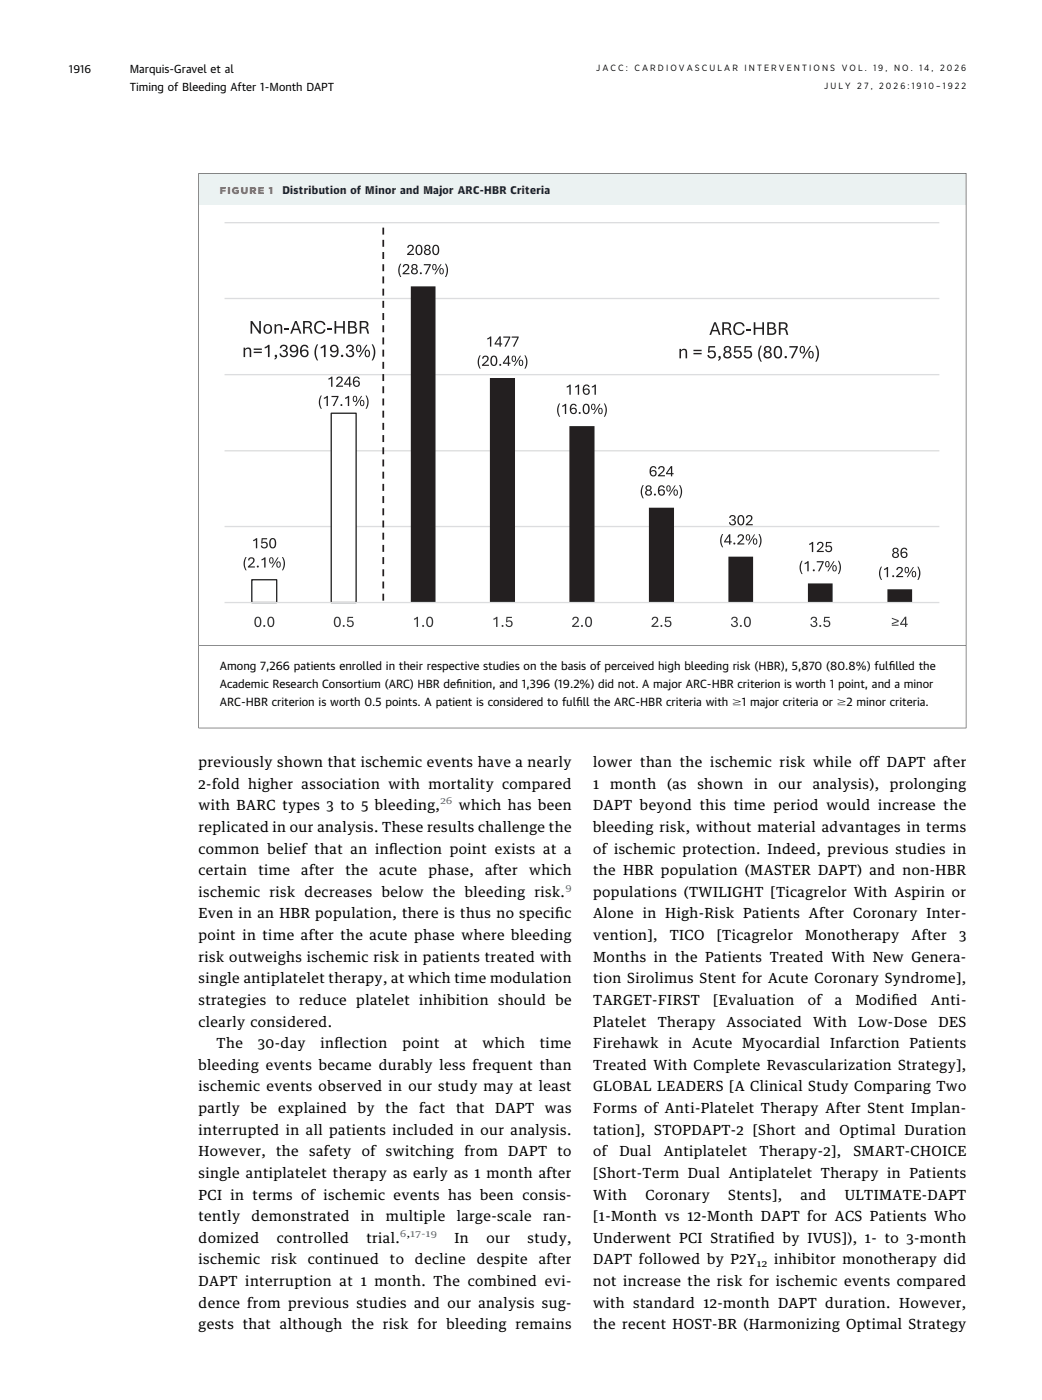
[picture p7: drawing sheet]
<svg xmlns="http://www.w3.org/2000/svg" width="203mm" height="273mm" viewBox="0 0 203 273" stroke-linecap="round" stroke-linejoin="round" font-family="sans-serif">
<path d="M38.8 33.8h149.6v6.2h-149.6z" fill="#ebf2f2"/>
<path d="M38.7 33.8h149.7M38.8 33.7v108.3M188.4 33.7v108.3M38.7 125.9h149.7M38.7 142h149.7" fill="none" stroke="#000" stroke-width=".2"/>
<path d="M43.8 58.2h139.4M43.8 43.4h139.4M43.8 73.1h139.4M43.8 87.9h139.4M43.8 102.7h139.4" fill="none" stroke="#dcdddf" stroke-width=".26"/>
<path d="M49.1 113.1h4.9v4.4h-4.9z" fill="#fff"/>
<path d="M49.1 113.1h4.9v4.4h-4.9z" fill="none" stroke="#231f20" stroke-width=".26"/>
<path d="M64.6 80.6h4.8v36.9h-4.8z" fill="#fff"/>
<path d="M64.6 80.6h4.8v36.9h-4.8z" fill="none" stroke="#231f20" stroke-width=".26"/>
<path d="M80.1 55.9v61.6h4.8v-61.6zM95.5 73.7v43.8h4.9v-43.8zM111 83.1v34.4h4.9v-34.4zM126.5 99v18.5h4.9v-18.5zM142 108.6v8.9h4.9v-8.9zM157.6 113.8v3.7h4.8v-3.7zM173.1 114.9v2.6h4.8v-2.6z" fill="#231f20"/>
<path d="M43.8 117.5h139.4" fill="none" stroke="#dcdddf" stroke-width=".26"/>
<g fill="#231f20">
<path d="M49.4 105.3l.8-.3v1.9h-.3v-1.6l-.5 .2z"/>
<path d="M51 105h1.1v.2h-.9v.6a.68 .68 0 0 1 .9 .1 .68 .68 0 0 1-.1 1 .68 .68 0 0 1-.9-.1l-.2-.4h.2a.43 .43 0 0 0 .7 .2 .43 .43 0 0 0 0-.6 .43 .43 0 0 0-.6 0h-.3z"/>
<path d="M47.9 108.6h.2a2.56 2.56 0 0 0 0 2.6h-.2a2.35 2.35 0 0 1 0-2.6z"/>
<path d="M48.5 108.9a.68 .68 0 0 1 1.1 .1 .68 .68 0 0 1-.4 1l-.5 .5h1v.2h-1.4v-.2l.7-.7a.46 .46 0 0 0 .4-.5 .46 .46 0 0 0-.6-.4l-.2 .4h-.2z"/>
<path d="M51 109.1l.8-.4v2h-.3v-1.7l-.5 .3z"/>
<path d="M55 108.6h.2a2.34 2.34 0 0 1 0 2.6h-.2a2.55 2.55 0 0 0 0-2.6z"/>
<path d="M64 73.8l.8-.3v1.9h-.2v-1.6l-.6 .2z"/>
<path d="M65.7 73.6a.68 .68 0 0 1 1.1 .2 .68 .68 0 0 1-.4 .9l-.5 .5h1v.2h-1.4v-.2l.7-.6a.46 .46 0 0 0 .4-.6 .46 .46 0 0 0-.6-.3l-.2 .3h-.2z"/>
<path d="M69 73.7a.64 .64 0 0 1 .7-.3 .64 .64 0 0 1 .5 .5h-.3a.43 .43 0 0 0-.5-.2 .43 .43 0 0 0-.3 .5 .67 .67 0 0 0 .6 1 .47 .47 0 0 0 0-.8 .47 .47 0 0 0-.7 .3 .64 .64 0 0 1 .8-.4 .64 .64 0 0 1 .4 .8 .64 .64 0 0 1-.9 .3 1.25 1.25 0 0 1-.3-1.7z"/>
<path d="M62.6 77.1h.2a2.56 2.56 0 0 0 0 2.6h-.2a2.35 2.35 0 0 1 0-2.6z"/>
<path d="M63.2 77.6l.7-.4v2h-.2v-1.7l-.5 .3z"/>
<path d="M64.6 77.2h1.4l-.8 2h-.3l.9-1.8h-1.2z"/>
<path d="M67.3 77.6l.8-.4v2h-.3v-1.7l-.5 .3z"/>
<path d="M71.3 77.1h.2a2.33 2.33 0 0 1 0 2.6h-.2a2.55 2.55 0 0 0 0-2.6z"/>
<path d="M79.6 47.9a.68 .68 0 0 1 1.1 .1 .68 .68 0 0 1-.5 1l-.5 .5h1v.2h-1.3v-.2l.7-.6a.46 .46 0 0 0 .3-.6 .46 .46 0 0 0-.5-.3l-.2 .3h-.3z"/>
<path d="M78 51.4h.3a2.56 2.56 0 0 0 0 2.6h-.3a2.35 2.35 0 0 1 0-2.6z"/>
<path d="M78.7 51.7a.68 .68 0 0 1 1.1 .1 .68 .68 0 0 1-.4 1l-.6 .5h1.1v.2h-1.4v-.2l.7-.7a.46 .46 0 0 0 .4-.5 .46 .46 0 0 0-.6-.4l-.2 .4h-.3z"/>
<path d="M82.6 51.5h1.4l-.8 2h-.3l.9-1.8h-1.2z"/>
<path d="M86.8 51.4h.2a2.34 2.34 0 0 1 0 2.6h-.2a2.55 2.55 0 0 0 0-2.6z"/>
<path d="M95 66l.8-.4v2h-.3v-1.6l-.5 .2z"/>
<path d="M98.1 65.6h1.4l-.8 2h-.3l.9-1.7h-1.2z"/>
<path d="M99.8 65.6h1.3l-.8 2h-.3l.9-1.7h-1.1z"/>
<path d="M93.5 69.3h.2a2.56 2.56 0 0 0 0 2.6h-.2a2.35 2.35 0 0 1 0-2.6z"/>
<path d="M94.2 69.5a.68 .68 0 0 1 1.1 .2 .68 .68 0 0 1-.4 1l-.6 .4h1.1v.3h-1.4v-.2l.7-.7a.46 .46 0 0 0 .3-.5 .46 .46 0 0 0-.5-.4l-.2 .4h-.3z"/>
<path d="M102.3 69.3h.2a2.33 2.33 0 0 1 0 2.6h-.2a2.55 2.55 0 0 0 0-2.6z"/>
<path d="M110.5 75.4l.8-.4v2h-.3v-1.7l-.5 .3z"/>
<path d="M112.1 75.4l.8-.4v2h-.2v-1.7l-.6 .3z"/>
<path d="M113.8 75.2a.64 .64 0 0 1 .7-.2 .64 .64 0 0 1 .5 .5h-.3a.43 .43 0 0 0-.5-.3 .43 .43 0 0 0-.3 .6 .67 .67 0 0 0 .6 1 .47 .47 0 0 0 .1-.8 .47 .47 0 0 0-.8 .3 .64 .64 0 0 1 .8-.5 .64 .64 0 0 1 .4 .9 .64 .64 0 0 1-.8 .3 1.25 1.25 0 0 1-.4-1.8z"/>
<path d="M115.4 75.4l.8-.4v2h-.3v-1.7l-.5 .3z"/>
<path d="M109 78.7h.2a2.56 2.56 0 0 0 0 2.6h-.2a2.35 2.35 0 0 1 0-2.6z"/>
<path d="M109.6 79.1l.8-.3v1.9h-.3v-1.6l-.5 .2z"/>
<path d="M111.3 79a.64 .64 0 0 1 .7-.3 .64 .64 0 0 1 .5 .5h-.3a.43 .43 0 0 0-.5-.2 .43 .43 0 0 0-.3 .5 .67 .67 0 0 0 .6 1 .47 .47 0 0 0 0-.8 .47 .47 0 0 0-.7 .3 .64 .64 0 0 1 .8-.4 .64 .64 0 0 1 .4 .8 .64 .64 0 0 1-.9 .3 1.25 1.25 0 0 1-.3-1.7z"/>
<path d="M117.7 78.7h.3a2.33 2.33 0 0 1 0 2.6h-.3a2.55 2.55 0 0 0 0-2.6z"/>
<path d="M126.9 91.1a.64 .64 0 0 1 .6-.2 .64 .64 0 0 1 .5 .5h-.2a.43 .43 0 0 0-.6-.3 .43 .43 0 0 0-.3 .6 .67 .67 0 0 0 .7 1 .47 .47 0 0 0 0-.8 .47 .47 0 0 0-.7 .3 .64 .64 0 0 1 .8-.5 .64 .64 0 0 1 .4 .9 .64 .64 0 0 1-.9 .3 1.25 1.25 0 0 1-.3-1.8z"/>
<path d="M128.5 91.1a.68 .68 0 0 1 1.1 .1 .68 .68 0 0 1-.4 1l-.6 .5h1.1v.2h-1.4v-.2l.7-.6a.46 .46 0 0 0 .4-.6 .46 .46 0 0 0-.6-.3l-.2 .3h-.3z"/>
<path d="M125.3 94.6h.2a2.56 2.56 0 0 0 0 2.6h-.2a2.35 2.35 0 0 1 0-2.6z"/>
<path d="M128.5 94.9a.64 .64 0 0 1 .7-.2 .64 .64 0 0 1 .4 .5h-.2a.43 .43 0 0 0-.6-.3 .43 .43 0 0 0-.2 .5 .67 .67 0 0 0 .6 1 .47 .47 0 0 0 0-.8 .47 .47 0 0 0-.7 .3 .64 .64 0 0 1 .8-.4 .64 .64 0 0 1 .4 .8 .64 .64 0 0 1-.9 .4 1.25 1.25 0 0 1-.3-1.8z"/>
<path d="M132.4 94.6h.2a2.34 2.34 0 0 1 0 2.6h-.2a2.55 2.55 0 0 0 0-2.6z"/>
<path d="M142.4 100.6a.55 .55 0 0 1 .9-.1 .55 .55 0 0 1-.2 .9 .6 .6 0 0 1 .3 .9 .6 .6 0 0 1-.9 .1l-.3-.4v-.1h.2a.41 .41 0 0 0 .4 .4 .41 .41 0 0 0 .4-.5 .41 .41 0 0 0-.5-.3v-.2a.37 .37 0 0 0 .5-.3 .37 .37 0 0 0-.4-.4 .37 .37 0 0 0-.3 .4h-.3z"/>
<path d="M145.6 100.6a.68 .68 0 0 1 1.1 .2 .68 .68 0 0 1-.4 1l-.5 .4h1v.2h-1.4v-.2l.7-.6a.46 .46 0 0 0 .4-.5 .46 .46 0 0 0-.6-.4l-.2 .4h-.2z"/>
<path d="M140.8 104.1h.2a2.56 2.56 0 0 0 0 2.6h-.2a2.35 2.35 0 0 1 0-2.6z"/>
<path d="M144 104.4a.68 .68 0 0 1 1 .1 .68 .68 0 0 1-.4 1l-.5 .5h1v.2h-1.3v-.2l.7-.6a.46 .46 0 0 0 .3-.6 .46 .46 0 0 0-.5-.3l-.2 .3h-.3z"/>
<path d="M147.9 104.1h.2a2.34 2.34 0 0 1 0 2.6h-.2a2.55 2.55 0 0 0 0-2.6z"/>
<path d="M157.8 106l.8-.3v2h-.3v-1.7l-.5 .3z"/>
<path d="M159.5 105.8a.68 .68 0 0 1 1 .2 .68 .68 0 0 1-.4 1l-.5 .4h1v.3h-1.3v-.2l.7-.7a.46 .46 0 0 0 .3-.5 .46 .46 0 0 0-.5-.4l-.2 .4h-.3z"/>
<path d="M161.1 105.7h1v.2h-.8l-.1 .6a.68 .68 0 0 1 1 .2 .68 .68 0 0 1-.1 .9 .68 .68 0 0 1-1-.1l-.2-.4h.3a.43 .43 0 0 0 .6 .3 .43 .43 0 0 0 .1-.7 .43 .43 0 0 0-.7 0h-.2z"/>
<path d="M156.3 109.4h.2a2.56 2.56 0 0 0 0 2.6h-.2a2.35 2.35 0 0 1 0-2.6z"/>
<path d="M156.9 109.8l.8-.4v2h-.3v-1.6l-.5 .2z"/>
<path d="M159.3 109.4h1.3l-.8 2h-.3l.9-1.7h-1.1z"/>
<path d="M163.4 109.4h.2a2.34 2.34 0 0 1 0 2.6h-.2a2.55 2.55 0 0 0 0-2.6z"/>
<path d="M175.8 107.1a.64 .64 0 0 1 .6-.3 .64 .64 0 0 1 .5 .5h-.2a.43 .43 0 0 0-.6-.3 .43 .43 0 0 0-.2 .6 .67 .67 0 0 0 .6 1 .47 .47 0 0 0 0-.8 .47 .47 0 0 0-.7 .3 .64 .64 0 0 1 .8-.5 .64 .64 0 0 1 .4 .9 .64 .64 0 0 1-.9 .3 1.25 1.25 0 0 1-.3-1.7z"/>
<path d="M171.8 110.5h.2a2.56 2.56 0 0 0 0 2.6h-.2a2.35 2.35 0 0 1 0-2.6z"/>
<path d="M172.4 110.9l.8-.3v2h-.3v-1.7l-.5 .3z"/>
<path d="M175 110.7a.68 .68 0 0 1 1 .2 .68 .68 0 0 1-.4 1l-.5 .4h1v.3h-1.3v-.2l.7-.7a.46 .46 0 0 0 .3-.5 .46 .46 0 0 0-.5-.4l-.2 .4h-.3z"/>
<path d="M178.9 110.5h.2a2.34 2.34 0 0 1 0 2.6h-.2a2.55 2.55 0 0 0 0-2.6z"/>
<path d="M52.7 105.1a.72 .72 0 0 1 .9 0 .72 .72 0 0 1 .3 .8 .74 .74 0 0 1-.7 1.1 .74 .74 0 0 1-.7-1.1zM53 105.2l-.2 .7a.48 .48 0 0 0 0 .6 .48 .48 0 0 0 .7 .1l.1-.7a.51 .51 0 0 0-.1-.5 .51 .51 0 0 0-.5-.2z"/>
<path d="M54.1 108.7h.2l-1.2 2h-.2zM52.7 108.8a.57 .57 0 0 1 .7 .5 .57 .57 0 0 1-.6 .6 .77 .77 0 0 1-.1-1.1zM52.8 108.9l-.1 .3a.3 .3 0 0 0 0 .4 .3 .3 0 0 0 .4 0l.1-.2a.33 .33 0 0 0-.1-.4 .33 .33 0 0 0-.3-.1zM54.1 109.6a.57 .57 0 0 1 .7 .5 .57 .57 0 0 1-.6 .6 .77 .77 0 0 1-.1-1.1zM54.2 109.7l-.1 .3a.3 .3 0 0 0 0 .4 .3 .3 0 0 0 .4 0l.1-.2a.33 .33 0 0 0-.1-.4 .33 .33 0 0 0-.3-.1z"/>
<path d="M68.1 73.4h.2v1.4h.3v.2h-.3v.4h-.2v-.4h-1v-.2zM68.1 73.8l-.7 1h.7z"/>
<path d="M70.4 77.2h.2l-1.2 2h-.2zM69 77.3a.57 .57 0 0 1 .7 .5 .57 .57 0 0 1-.6 .6 .77 .77 0 0 1-.1-1.1zM69.1 77.4l-.1 .3a.3 .3 0 0 0 0 .4 .3 .3 0 0 0 .4 0l.1-.2a.33 .33 0 0 0-.1-.4 .33 .33 0 0 0-.3-.1zM70.4 78.1a.57 .57 0 0 1 .7 .5 .57 .57 0 0 1-.6 .6 .77 .77 0 0 1-.1-1.1zM70.5 78.2l-.1 .3a.3 .3 0 0 0 0 .4 .3 .3 0 0 0 .4 0l.1-.2a.33 .33 0 0 0-.1-.4 .33 .33 0 0 0-.3-.1z"/>
<path d="M81.3 47.9a.72 .72 0 0 1 .9 0 .72 .72 0 0 1 .2 .8 .74 .74 0 0 1-.7 1.1 .74 .74 0 0 1-.7-1.1zM81.5 48l-.2 .7a.48 .48 0 0 0 .1 .6 .48 .48 0 0 0 .6 .1l.1-.7a.51 .51 0 0 0 0-.5 .51 .51 0 0 0-.6-.2z"/>
<path d="M82.8 47.9a.56 .56 0 0 1 .9-.1 .56 .56 0 0 1-.1 .9 .61 .61 0 0 1 .2 .9 .61 .61 0 0 1-.9 0 .53 .53 0 0 1-.2-.5 .53 .53 0 0 1 .4-.4l-.3-.3zM83 49.2a.4 .4 0 0 0 .8 0 .4 .4 0 0 0-.8 0zM83 48.2a.35 .35 0 0 0 .7 0 .35 .35 0 0 0-.7 0z"/>
<path d="M84.5 47.9a.72 .72 0 0 1 .9 0 .72 .72 0 0 1 .3 .8 .74 .74 0 0 1-.7 1.1 .74 .74 0 0 1-.7-1.1zM84.8 48l-.2 .7a.48 .48 0 0 0 0 .6 .48 .48 0 0 0 .7 .1l.1-.7a.51 .51 0 0 0-.1-.5 .51 .51 0 0 0-.5-.2z"/>
<path d="M80.3 51.7a.56 .56 0 0 1 .9-.1 .56 .56 0 0 1-.1 .8 .61 .61 0 0 1 .2 1 .61 .61 0 0 1-1 0 .53 .53 0 0 1-.1-.6 .53 .53 0 0 1 .3-.4l-.3-.3zM80.5 52.9a.39 .39 0 0 0 .7 0 .39 .39 0 0 0-.7 0zM80.5 52a.35 .35 0 0 0 .7 0 .35 .35 0 0 0-.7 0z"/>
<path d="M85.9 51.5h.2l-1.2 2h-.2zM84.5 51.6a.57 .57 0 0 1 .7 .5 .57 .57 0 0 1-.6 .6 .77 .77 0 0 1-.1-1.1zM84.6 51.7l-.1 .3a.3 .3 0 0 0 0 .4 .3 .3 0 0 0 .4 0v-.2a.33 .33 0 0 0 0-.4 .33 .33 0 0 0-.3-.1zM85.9 52.4a.57 .57 0 0 1 .7 .5 .57 .57 0 0 1-.6 .6 .77 .77 0 0 1-.1-1.1zM86 52.5l-.1 .3a.3 .3 0 0 0 0 .4 .3 .3 0 0 0 .4 0v-.2a.33 .33 0 0 0 0-.4 .33 .33 0 0 0-.3-.1z"/>
<path d="M97.4 65.6h.3v1.4h.2v.2h-.2v.4h-.3v-.4h-1v-.2zM97.4 65.9l-.7 1.1h.7z"/>
<path d="M95.9 69.5a.72 .72 0 0 1 .9 0 .72 .72 0 0 1 .2 .9 .74 .74 0 0 1-.7 1 .74 .74 0 0 1-.7-1zM96.1 69.6l-.2 .8a.48 .48 0 0 0 .1 .6 .48 .48 0 0 0 .6 0l.1-.6a.51 .51 0 0 0 0-.6 .51 .51 0 0 0-.6-.2z"/>
<path d="M99 69.4h.3v1.3h.2v.3h-.2v.4h-.3v-.4h-.9v-.3zM99 69.7l-.7 1h.7z"/>
<path d="M101.4 69.4h.2l-1.2 2h-.2zM100 69.4a.57 .57 0 0 1 .7 .5 .57 .57 0 0 1-.6 .7 .77 .77 0 0 1-.1-1.2zM100.1 69.6l-.1 .3a.3 .3 0 0 0 0 .4 .3 .3 0 0 0 .4 0v-.2a.33 .33 0 0 0 0-.4 .33 .33 0 0 0-.3-.1zM101.4 70.2a.57 .57 0 0 1 .7 .5 .57 .57 0 0 1-.6 .7 .77 .77 0 0 1-.1-1.2zM101.5 70.4l-.1 .3a.3 .3 0 0 0 0 .4 .3 .3 0 0 0 .4 0v-.2a.33 .33 0 0 0 0-.4 .33 .33 0 0 0-.3-.1z"/>
<path d="M113.9 78.9a.72 .72 0 0 1 .9 0 .72 .72 0 0 1 .2 .9 .74 .74 0 0 1-.7 1 .74 .74 0 0 1-.7-1zM114.1 79l-.2 .8a.48 .48 0 0 0 .1 .6 .48 .48 0 0 0 .6 0l.1-.6a.51 .51 0 0 0 0-.6 .51 .51 0 0 0-.6-.2z"/>
<path d="M116.9 78.8h.2l-1.2 1.9h-.2zM115.4 78.8a.57 .57 0 0 1 .7 .5 .57 .57 0 0 1-.5 .6 .77 .77 0 0 1-.2-1.1zM115.5 79v.2a.3 .3 0 0 0 0 .5 .3 .3 0 0 0 .4 0v-.2a.33 .33 0 0 0 0-.4 .33 .33 0 0 0-.4-.1zM116.8 79.6a.57 .57 0 0 1 .7 .5 .57 .57 0 0 1-.5 .6 .77 .77 0 0 1-.2-1.1zM116.9 79.8v.2a.3 .3 0 0 0 0 .5 .3 .3 0 0 0 .4 0v-.2a.33 .33 0 0 0 0-.4 .33 .33 0 0 0-.4-.1z"/>
<path d="M130.8 90.9h.3v1.4h.3v.2h-.3v.4h-.3v-.4h-.9v-.2zM130.8 91.2l-.7 1.1h.7z"/>
<path d="M126 94.9a.56 .56 0 0 1 .8-.2 .56 .56 0 0 1-.1 .9 .61 .61 0 0 1 .2 .9 .61 .61 0 0 1-.9 0 .53 .53 0 0 1-.2-.5 .53 .53 0 0 1 .4-.4l-.3-.3zM126.1 96.1a.4 .4 0 0 0 .8 0 .4 .4 0 0 0-.8 0zM126.1 95.2a.35 .35 0 0 0 .7 0 .35 .35 0 0 0-.7 0z"/>
<path d="M131.6 94.7h.2l-1.2 2h-.2zM130.1 94.7a.57 .57 0 0 1 .7 .5 .57 .57 0 0 1-.6 .7 .77 .77 0 0 1-.1-1.2zM130.2 94.9l-.1 .3a.3 .3 0 0 0 0 .4 .3 .3 0 0 0 .5 0v-.2a.33 .33 0 0 0 0-.4 .33 .33 0 0 0-.4-.1zM131.5 95.5a.57 .57 0 0 1 .7 .5 .57 .57 0 0 1-.6 .7 .77 .77 0 0 1-.1-1.2zM131.6 95.7l-.1 .3a.3 .3 0 0 0 0 .4 .3 .3 0 0 0 .5 0v-.2a.33 .33 0 0 0 0-.4 .33 .33 0 0 0-.4-.1z"/>
<path d="M144 100.6a.72 .72 0 0 1 .9 0 .72 .72 0 0 1 .3 .9 .74 .74 0 0 1-.7 1 .74 .74 0 0 1-.7-1zM144.3 100.7l-.2 .8a.48 .48 0 0 0 0 .6 .48 .48 0 0 0 .7 0l.1-.6a.51 .51 0 0 0-.1-.6 .51 .51 0 0 0-.5-.2z"/>
<path d="M142.2 104.2h.2v1.4h.3v.2h-.3v.4h-.2v-.4h-1v-.2zM142.2 104.5l-.7 1.1h.7z"/>
<path d="M147 104.2h.3l-1.2 2h-.3zM145.6 104.3a.57 .57 0 0 1 .7 .5 .57 .57 0 0 1-.6 .6 .77 .77 0 0 1-.1-1.1zM145.7 104.4l-.1 .3a.3 .3 0 0 0 0 .4 .3 .3 0 0 0 .4 0l.1-.2a.33 .33 0 0 0 0-.4 .33 .33 0 0 0-.4-.1zM147 105.1a.57 .57 0 0 1 .7 .5 .57 .57 0 0 1-.6 .6 .77 .77 0 0 1-.1-1.1zM147.1 105.2l-.1 .3a.3 .3 0 0 0 0 .4 .3 .3 0 0 0 .4 0l.1-.2a.33 .33 0 0 0 0-.4 .33 .33 0 0 0-.4-.1z"/>
<path d="M162.5 109.4h.2l-1.2 2h-.2zM161.1 109.5a.57 .57 0 0 1 .7 .5 .57 .57 0 0 1-.6 .6 .77 .77 0 0 1-.1-1.1zM161.2 109.7l-.1 .2a.3 .3 0 0 0 0 .5 .3 .3 0 0 0 .4-.1l.1-.2a.33 .33 0 0 0 0-.3 .33 .33 0 0 0-.4-.1zM162.5 110.3a.57 .57 0 0 1 .7 .5 .57 .57 0 0 1-.6 .6 .77 .77 0 0 1-.1-1.1zM162.6 110.5l-.1 .2a.3 .3 0 0 0 0 .5 .3 .3 0 0 0 .4-.1l.1-.2a.33 .33 0 0 0 0-.3 .33 .33 0 0 0-.4-.1z"/>
<path d="M174.1 107a.56 .56 0 0 1 .9-.1 .56 .56 0 0 1-.1 .9 .61 .61 0 0 1 .2 .9 .61 .61 0 0 1-.9 0 .53 .53 0 0 1-.2-.5 .53 .53 0 0 1 .4-.4l-.3-.3zM174.3 108.2a.4 .4 0 0 0 .8 0 .4 .4 0 0 0-.8 0zM174.3 107.3a.35 .35 0 0 0 .7 0 .35 .35 0 0 0-.7 0z"/>
<path d="M178 110.6h.2l-1.2 2h-.2zM176.6 110.6a.57 .57 0 0 1 .7 .5 .57 .57 0 0 1-.6 .7 .77 .77 0 0 1-.1-1.2zM176.7 110.8l-.1 .3a.3 .3 0 0 0 0 .4 .3 .3 0 0 0 .4 0l.1-.2a.33 .33 0 0 0 0-.4 .33 .33 0 0 0-.4-.1zM178 111.4a.57 .57 0 0 1 .7 .5 .57 .57 0 0 1-.6 .7 .77 .77 0 0 1-.1-1.2zM178.1 111.6l-.1 .3a.3 .3 0 0 0 0 .4 .3 .3 0 0 0 .4 0l.1-.2a.33 .33 0 0 0 0-.4 .33 .33 0 0 0-.4-.1z"/>
<circle cx="50.3" cy="110.5" r=".19"/>
<circle cx="66.6" cy="79" r=".19"/>
<circle cx="82.1" cy="53.3" r=".19"/>
<circle cx="97.6" cy="71.2" r=".19"/>
<circle cx="113" cy="80.5" r=".19"/>
<circle cx="127.7" cy="96.5" r=".19"/>
<circle cx="143.2" cy="106" r=".19"/>
<circle cx="158.7" cy="111.2" r=".19"/>
<circle cx="174.2" cy="112.4" r=".19"/>
</g>
<g fill="#363536">
<path d="M67.8 120.3h1.1v.2h-.9l-.1 .6a.68 .68 0 0 1 1 .2 .68 .68 0 0 1-.1 .9 .68 .68 0 0 1-1 0l-.2-.5h.3a.43 .43 0 0 0 .6 .3 .43 .43 0 0 0 .1-.7 .43 .43 0 0 0-.7 .1h-.2z"/>
<path d="M80.7 120.6l.8-.3v2h-.2v-1.7l-.6 .3z"/>
<path d="M96.2 120.6l.8-.3v2h-.3v-1.7l-.5 .3z"/>
<path d="M98.8 120.3h1v.2h-.8l-.1 .6a.68 .68 0 0 1 1 .2 .68 .68 0 0 1-.2 .9 .68 .68 0 0 1-.9 0l-.2-.5h.3a.43 .43 0 0 0 .6 .3 .43 .43 0 0 0 .1-.7 .43 .43 0 0 0-.7 .1h-.2z"/>
<path d="M111.8 120.4a.68 .68 0 0 1 1 .2 .68 .68 0 0 1-.4 1l-.5 .4h1v.3h-1.3v-.2l.7-.7a.46 .46 0 0 0 .3-.5 .46 .46 0 0 0-.5-.4l-.2 .4h-.3z"/>
<path d="M127.3 120.4a.68 .68 0 0 1 1 .2 .68 .68 0 0 1-.4 1l-.5 .4h1v.3h-1.4v-.2l.7-.7a.46 .46 0 0 0 .4-.5 .46 .46 0 0 0-.5-.4l-.3 .4h-.2z"/>
<path d="M129.7 120.3h1.1v.2h-.9v.6a.68 .68 0 0 1 .9 .2 .68 .68 0 0 1-.1 .9 .68 .68 0 0 1-.9 0l-.2-.5h.2a.43 .43 0 0 0 .7 .3 .43 .43 0 0 0 .1-.7 .43 .43 0 0 0-.7 .1h-.2z"/>
<path d="M142.8 120.4a.55 .55 0 0 1 .8 0 .55 .55 0 0 1-.1 .8 .6 .6 0 0 1 .3 .9 .6 .6 0 0 1-.9 .1l-.3-.3-.1-.2h.3a.41 .41 0 0 0 .4 .5 .41 .41 0 0 0 .4-.5 .41 .41 0 0 0-.5-.4v-.2a.37 .37 0 0 0 .5-.2 .37 .37 0 0 0-.4-.5 .37 .37 0 0 0-.4 .4h-.2z"/>
<path d="M158.3 120.4a.55 .55 0 0 1 .8 0 .55 .55 0 0 1-.1 .8 .6 .6 0 0 1 .3 .9 .6 .6 0 0 1-.9 .1l-.3-.3-.1-.2h.3a.41 .41 0 0 0 .4 .5 .41 .41 0 0 0 .4-.5 .41 .41 0 0 0-.5-.4v-.2a.37 .37 0 0 0 .5-.2 .37 .37 0 0 0-.4-.5 .37 .37 0 0 0-.4 .4h-.2z"/>
<path d="M160.7 120.3h1.1v.2h-.9v.6a.68 .68 0 0 1 .9 .2 .68 .68 0 0 1-.1 .9 .68 .68 0 0 1-.9 0l-.2-.5h.2a.43 .43 0 0 0 .7 .3 .43 .43 0 0 0 0-.7 .43 .43 0 0 0-.6 .1h-.3z"/>
<path d="M49.8 120.4a.72 .72 0 0 1 .9 0 .72 .72 0 0 1 .3 .9 .74 .74 0 0 1-.7 1 .74 .74 0 0 1-.7-1zM50.1 120.6l-.2 .7a.48 .48 0 0 0 .1 .6 .48 .48 0 0 0 .6 0l.1-.6a.51 .51 0 0 0-.1-.6 .51 .51 0 0 0-.5-.1z"/>
<path d="M52.4 120.4a.72 .72 0 0 1 .9 0 .72 .72 0 0 1 .2 .9 .74 .74 0 0 1-.7 1 .74 .74 0 0 1-.7-1zM52.6 120.6l-.2 .7a.48 .48 0 0 0 .1 .6 .48 .48 0 0 0 .6 0l.1-.6a.51 .51 0 0 0 0-.6 .51 .51 0 0 0-.6-.1z"/>
<path d="M65.3 120.4a.72 .72 0 0 1 .9 0 .72 .72 0 0 1 .3 .9 .74 .74 0 0 1-.7 1 .74 .74 0 0 1-.7-1zM65.6 120.6l-.2 .7a.48 .48 0 0 0 0 .6 .48 .48 0 0 0 .7 0l.1-.6a.51 .51 0 0 0-.1-.6 .51 .51 0 0 0-.5-.1z"/>
<path d="M83.4 120.4a.72 .72 0 0 1 .8 0 .72 .72 0 0 1 .3 .9 .74 .74 0 0 1-.7 1 .74 .74 0 0 1-.7-1zM83.6 120.6l-.2 .7a.48 .48 0 0 0 .1 .6 .48 .48 0 0 0 .6 0l.1-.6a.51 .51 0 0 0-.1-.6 .51 .51 0 0 0-.5-.1z"/>
<path d="M114.3 120.4a.72 .72 0 0 1 .9 0 .72 .72 0 0 1 .3 .9 .74 .74 0 0 1-.7 1 .74 .74 0 0 1-.7-1zM114.6 120.6l-.2 .7a.48 .48 0 0 0 0 .6 .48 .48 0 0 0 .7 0l.1-.6a.51 .51 0 0 0-.1-.6 .51 .51 0 0 0-.5-.1z"/>
<path d="M145.3 120.4a.72 .72 0 0 1 .9 0 .72 .72 0 0 1 .2 .9 .74 .74 0 0 1-.6 1 .74 .74 0 0 1-.7-1zM145.5 120.6l-.2 .7a.48 .48 0 0 0 .1 .6 .48 .48 0 0 0 .6 0l.2-.6a.51 .51 0 0 0-.1-.6 .51 .51 0 0 0-.6-.1z"/>
<path d="M173.9 120.5l1.3 .5v.2l-1.3-.5zM173.9 121.5l1.3-.4v.2l-1.3 .5zM173.9 121.8h1.3v.2h-1.3z"/>
<path d="M176.5 120.3h.2v1.3h.3v.3h-.3v.4h-.2v-.4h-1v-.3zM176.5 120.6l-.7 1h.7z"/>
<circle cx="51.5" cy="122.1" r=".19"/>
<circle cx="67" cy="122.1" r=".19"/>
<circle cx="82.5" cy="122.1" r=".19"/>
<circle cx="98" cy="122.1" r=".19"/>
<circle cx="113.5" cy="122.1" r=".19"/>
<circle cx="129" cy="122.1" r=".19"/>
<circle cx="144.5" cy="122.1" r=".19"/>
<circle cx="160" cy="122.1" r=".19"/>
</g>
<path d="M74.7 44.4v72.9" fill="none" stroke="#231f20" stroke-width=".34" stroke-dasharray="1.4 1" stroke-linecap="butt"/>
<g fill="#231f20">
<path d="M143.4 63.1a1.1 1.1 0 0 1 1.8 .5h-.3a.82 .82 0 0 0-1.1-.4 .82 .82 0 0 0-.5 1.1 .78 .78 0 0 0 .7 .8 .78 .78 0 0 0 .9-.6h.3a1.17 1.17 0 0 1-1.6 .8 1.17 1.17 0 0 1-.5-1.7z"/>
<path d="M145.6 64.3h.9v.2h-.9z"/>
<path d="M147 62.8h.3v1.1h1.4v-1.1h.3v2.5h-.3v-1.1h-1.4v1.1h-.3z"/>
<path d="M132.5 68h.3v.3a.64 .64 0 0 1 .8-.3 .64 .64 0 0 1 .4 .7v1.2h-.3v-1.2a.45 .45 0 0 0-.4-.5 .45 .45 0 0 0-.5 .4v1.3h-.3z"/>
<path d="M138.2 67.5h1.2v.3h-1l-.1 .7a.81 .81 0 0 1 1.2 .2 .81 .81 0 0 1-.2 1.1 .81 .81 0 0 1-1.1-.1l-.2-.5h.3a.54 .54 0 0 0 .8 .3 .54 .54 0 0 0 .1-.8 .54 .54 0 0 0-.9 .1h-.2z"/>
<path d="M140.2 69.5v-.1a.48 .48 0 0 1 .4 .6 .48 .48 0 0 1-.5 .4l-.1-.2 .3-.3-.2-.2z"/>
<path d="M143.2 67.5h1.3v.3h-1l-.1 .7a.81 .81 0 0 1 1.1 .2 .81 .81 0 0 1-.1 1.1 .81 .81 0 0 1-1.1-.1l-.3-.5h.3a.54 .54 0 0 0 .8 .3 .54 .54 0 0 0 .1-.8 .54 .54 0 0 0-.8 .1h-.3z"/>
<path d="M145.2 67.5h1.3v.3h-1l-.1 .7a.81 .81 0 0 1 1.1 .2 .81 .81 0 0 1-.1 1.1 .81 .81 0 0 1-1.1-.1l-.3-.5h.3a.54 .54 0 0 0 .8 .3 .54 .54 0 0 0 .1-.8 .54 .54 0 0 0-.8 .1h-.3z"/>
<path d="M148.3 67.4h.3a3.1 3.1 0 0 0 0 3.1h-.3a2.84 2.84 0 0 1 0-3.1z"/>
<path d="M153.9 67.5h1.7v.3l-1 2.1h-.4l1.1-2.1h-1.4z"/>
<path d="M159 67.4h.2a2.83 2.83 0 0 1 0 3.1h-.2a3.1 3.1 0 0 0 0-3.1z"/>
<path d="M48.9 62.6h.3l1.4 2v-2h.3v2.5h-.4l-1.3-2v2h-.3z"/>
<path d="M53.5 63.2h.3v.3a.64 .64 0 0 1 .8-.3 .64 .64 0 0 1 .4 .7v1.2h-.3v-1.2a.45 .45 0 0 0-.3-.5 .45 .45 0 0 0-.6 .4v1.3h-.3z"/>
<path d="M55.5 64h.9v.3h-.9z"/>
<path d="M61.6 62.9a1.1 1.1 0 0 1 1.9 .5h-.4a.82 .82 0 0 0-1.1-.5 .82 .82 0 0 0-.4 1.1 .78 .78 0 0 0 .7 .8 .78 .78 0 0 0 .8-.6h.4a1.17 1.17 0 0 1-1.6 .8 1.17 1.17 0 0 1-.6-1.6z"/>
<path d="M63.8 64h.9v.3h-.9z"/>
<path d="M65.2 62.6h.4v1h1.3v-1h.3v2.5h-.3v-1.2h-1.3v1.2h-.4z"/>
<path d="M47.5 67.8h.3v.3a.64 .64 0 0 1 .8-.3 .64 .64 0 0 1 .4 .7v1.1h-.3v-1.1a.45 .45 0 0 0-.4-.5 .45 .45 0 0 0-.5 .3v1.3h-.3z"/>
<path d="M51.6 67.7l.7-.4h.3v2.3h-.4v-2l-.6 .4z"/>
<path d="M53.6 69.2h.1a.48 .48 0 0 1 .4 .5 .48 .48 0 0 1-.5 .4l-.1-.1 .3-.4-.2-.1z"/>
<path d="M54.8 67.4a.69 .69 0 0 1 1-.1 .69 .69 0 0 1 0 1l-.2 .1a.7 .7 0 0 1 .5 .9 .7 .7 0 0 1-1 .4l-.4-.2-.2-.4v-.2h.3a.5 .5 0 0 0 .5 .6 .5 .5 0 0 0 .5-.6 .5 .5 0 0 0-.6-.4v-.2a.45 .45 0 0 0 .6-.4 .45 .45 0 0 0-.5-.5 .45 .45 0 0 0-.4 .5h-.3z"/>
<path d="M56.7 67.4a.91 .91 0 0 1 1.1 0 .91 .91 0 0 1 .4 1 .89 .89 0 0 1-.5 1.2 .89 .89 0 0 1-1.2-.5h.3a.54 .54 0 0 0 .7 .3 .54 .54 0 0 0 .3-.6 .82 .82 0 0 0-.7-1.3 .55 .55 0 0 0 0 .9 .55 .55 0 0 0 .8-.3 .74 .74 0 0 1-1.1 .5 .74 .74 0 0 1-.1-1.2z"/>
<path d="M58.8 67.5a.78 .78 0 0 1 1.3 .3h-.3a.52 .52 0 0 0-.6-.3 .52 .52 0 0 0-.4 .7 .82 .82 0 0 0 .8 1.2 .54 .54 0 0 0 .1-.9 .54 .54 0 0 0-.8 .2l-.2 .1a.73 .73 0 0 1 .9-.6 .73 .73 0 0 1 .6 .9 .89 .89 0 0 1-1.2 .5 .89 .89 0 0 1-.5-1.1z"/>
<path d="M61.8 67.2h.2a3.1 3.1 0 0 0 0 3.1h-.2a2.84 2.84 0 0 1 0-3.1z"/>
<path d="M62.5 67.7l.7-.4h.3v2.3h-.3v-2l-.7 .4z"/>
<path d="M64.6 67.4a.91 .91 0 0 1 1.1 0 .91 .91 0 0 1 .3 1 .89 .89 0 0 1-.5 1.2 .89 .89 0 0 1-1.1-.5h.3a.54 .54 0 0 0 .6 .3 .54 .54 0 0 0 .4-.6 .82 .82 0 0 0-.8-1.3 .55 .55 0 0 0 0 .9 .55 .55 0 0 0 .9-.3 .74 .74 0 0 1-1.1 .5 .74 .74 0 0 1-.1-1.2z"/>
<path d="M67.7 67.4a.69 .69 0 0 1 1-.1 .69 .69 0 0 1 0 1l-.1 .1a.7 .7 0 0 1 .4 .9 .7 .7 0 0 1-1 .4l-.3-.2-.2-.4-.1-.2h.3a.5 .5 0 0 0 .5 .6 .5 .5 0 0 0 .5-.6 .5 .5 0 0 0-.6-.4v-.2a.45 .45 0 0 0 .6-.4 .45 .45 0 0 0-.4-.5 .45 .45 0 0 0-.5 .5h-.3z"/>
<path d="M72.5 67.2h.2a2.83 2.83 0 0 1 0 3.1h-.2a3.1 3.1 0 0 0 0-3.1z"/>
<path d="M139.3 62.8h.3l.9 2.5h-.3l-.3-.7h-1l-.2 .7h-.4zM139.4 63.2l-.4 1.1h.9z"/>
<path d="M140.9 62.8h.9a.65 .65 0 0 1 .7 .6 .65 .65 0 0 1-.5 .7l.4 .3 .3 .9h-.4l-.2-.8-.3-.2h-.6v1h-.3zM141.2 63.1v.9h.5a.44 .44 0 0 0 .5-.4 .44 .44 0 0 0-.4-.5z"/>
<path d="M149.6 62.8h.8a.61 .61 0 0 1 .8 .4 .61 .61 0 0 1-.4 .8 .68 .68 0 0 1 .6 .8 .68 .68 0 0 1-.9 .5h-.9zM150 64.2v.8h.5a.46 .46 0 0 0 .6-.4 .46 .46 0 0 0-.6-.4zM150 63.1v.8h.4a.4 .4 0 0 0 .5-.4 .4 .4 0 0 0-.5-.4z"/>
<path d="M151.9 62.8h.9a.65 .65 0 0 1 .8 .6 .65 .65 0 0 1-.5 .7l.4 .3 .2 .9h-.3l-.2-.8-.4-.2h-.6v1h-.3zM152.2 63.1v.9h.6a.44 .44 0 0 0 .5-.4 .44 .44 0 0 0-.5-.5z"/>
<path d="M135.2 68.8h1.6v.3h-1.6zM135.2 68.2h1.6v.3h-1.6z"/>
<path d="M141.2 67.7a.68 .68 0 0 1 1.1-.1 .68 .68 0 0 1-.1 1 .71 .71 0 0 1 .4 1 .71 .71 0 0 1-1.1 .3 .64 .64 0 0 1-.5-.6 .64 .64 0 0 1 .5-.7l-.3-.3zM141.4 69.2a.5 .5 0 0 0 1 0 .5 .5 0 0 0-1 0zM141.4 68.1a.45 .45 0 0 0 .9 0 .45 .45 0 0 0-.9 0z"/>
<path d="M149.1 67.7a.68 .68 0 0 1 1-.1 .68 .68 0 0 1-.1 1 .71 .71 0 0 1 .4 1 .71 .71 0 0 1-1 .3 .64 .64 0 0 1-.5-.6 .64 .64 0 0 1 .5-.7l-.4-.3zM149.3 69.2a.47 .47 0 0 0 .9 0 .47 .47 0 0 0-.9 0zM149.3 68.1a.42 .42 0 0 0 .8 0 .42 .42 0 0 0-.8 0z"/>
<path d="M151.2 67.7a.88 .88 0 0 1 1 0 .88 .88 0 0 1 .3 1 .86 .86 0 0 1-.3 1.1 .86 .86 0 0 1-1.1-.2l-.2-1.1zM151.4 67.8l-.2 .7a.71 .71 0 0 0 0 .8 .71 .71 0 0 0 .7 .3l.3-.7a.71 .71 0 0 0 0-.8 .71 .71 0 0 0-.8-.3z"/>
<path d="M157.9 67.5h.3l-1.5 2.4h-.2zM156.2 67.6a.61 .61 0 0 1 .7 .1 .61 .61 0 0 1 .1 .7 .54 .54 0 0 1-.7 .5 .54 .54 0 0 1-.4-.7zM156.3 67.7l-.1 .2a.44 .44 0 0 0-.1 .6 .44 .44 0 0 0 .5 .2l.1-.2a.44 .44 0 0 0 .1-.6 .44 .44 0 0 0-.5-.2zM157.9 68.5a.61 .61 0 0 1 .7 .1 .61 .61 0 0 1 .1 .8 .54 .54 0 0 1-.7 .5 .54 .54 0 0 1-.4-.7zM158 68.7l-.1 .2a.44 .44 0 0 0-.1 .5 .44 .44 0 0 0 .5 .2l.1-.2a.44 .44 0 0 0 .1-.5 .44 .44 0 0 0-.5-.2z"/>
<path d="M51.3 64.2a.92 .92 0 0 1 1.8 0 .92 .92 0 0 1-1.8 0zM51.9 63.5a.7 .7 0 0 0-.2 .9 .7 .7 0 0 0 .8 .4 .7 .7 0 0 0 .2-.9 .7 .7 0 0 0-.8-.4z"/>
<path d="M57.5 62.6h.4l.9 2.5h-.4l-.2-.7h-1l-.3 .7h-.3zM57.7 62.9l-.4 1.2h.8z"/>
<path d="M59.1 62.6h.9a.65 .65 0 0 1 .8 .5 .65 .65 0 0 1-.5 .8l.4 .3 .2 .9h-.3l-.2-.9-.4-.2h-.6v1.1h-.3zM59.4 62.9v.9h.6a.44 .44 0 0 0 .5-.5 .44 .44 0 0 0-.5-.4z"/>
<path d="M67.9 62.6h.8a.61 .61 0 0 1 .7 .4 .61 .61 0 0 1-.3 .8 .68 .68 0 0 1 .5 .8 .68 .68 0 0 1-.8 .5h-.9zM68.2 63.9v.9h.5a.46 .46 0 0 0 .6-.4 .46 .46 0 0 0-.6-.5zM68.2 62.9v.8h.5a.4 .4 0 0 0 .5-.4 .4 .4 0 0 0-.5-.4z"/>
<path d="M70.1 62.6h1a.65 .65 0 0 1 .7 .5 .65 .65 0 0 1-.5 .8l.4 .3 .3 .9h-.4l-.2-.9-.3-.2h-.6v1.1h-.4zM70.5 62.9v.9h.5a.44 .44 0 0 0 .5-.5 .44 .44 0 0 0-.5-.4z"/>
<path d="M49.5 68.6h1.6v.3h-1.6zM49.5 68h1.6v.2h-1.6z"/>
<path d="M71.4 67.3h.2l-1.4 2.3h-.3zM69.6 67.3a.61 .61 0 0 1 .8 .1 .61 .61 0 0 1 .1 .8 .54 .54 0 0 1-.7 .5 .54 .54 0 0 1-.4-.7zM69.8 67.5l-.1 .2a.44 .44 0 0 0-.1 .5 .44 .44 0 0 0 .5 .2l.1-.2a.44 .44 0 0 0 .1-.5 .44 .44 0 0 0-.5-.2zM71.3 68.3a.61 .61 0 0 1 .8 .1 .61 .61 0 0 1 .1 .7 .54 .54 0 0 1-.7 .6 .54 .54 0 0 1-.4-.8zM71.5 68.5l-.1 .2a.44 .44 0 0 0-.1 .5 .44 .44 0 0 0 .5 .2l.1-.2a.44 .44 0 0 0 .1-.5 .44 .44 0 0 0-.5-.2z"/>
<circle cx="153.2" cy="69.7" r=".23"/>
<circle cx="66.7" cy="69.4" r=".23"/>
</g>
<g font-size="2.7">
<text x="38.7" y="149.6">previously shown that ischemic events have a nearly</text>
<text x="115.7" y="149.6">lower than the ischemic risk while off DAPT after</text>
<text x="38.7" y="153.8">2-fold higher association with mortality compared</text>
<text x="115.7" y="153.8">1</text>
<text x="119" y="153.8">month</text>
<text x="130.1" y="153.8">(as</text>
<text x="136" y="153.8">shown</text>
<text x="147.1" y="153.8">in</text>
<text x="151.8" y="153.8">our</text>
<text x="158.5" y="153.8">analysis),</text>
<text x="173.5" y="153.8">prolonging</text>
<text x="38.7" y="158">with BARC types 3 to 5 bleeding,</text>
<text x="89.5" y="158">which has been</text>
<text x="115.7" y="158">DAPT beyond this time period would increase the</text>
<text x="38.7" y="162.2">replicated in our analysis. These results challenge the</text>
<text x="38.7" y="166.5">common belief that an inf</text>
<text x="75.9" y="166.5">lection point exists at a</text>
<text x="115.7" y="166.5">of ischemic protection. Indeed, previous studies in</text>
<text x="115.7" y="162.2">bleeding risk, without material advantages in terms</text>
<text x="38.7" y="170.7">certain</text>
<text x="50.4" y="170.7">time</text>
<text x="58.8" y="170.7">after</text>
<text x="67.4" y="170.7">the</text>
<text x="74" y="170.7">acute</text>
<text x="83.5" y="170.7">phase,</text>
<text x="94.6" y="170.7">after</text>
<text x="103.2" y="170.7">which</text>
<text x="115.7" y="170.7">the HBR population (MASTER DAPT) and non-HBR</text>
<text x="38.7" y="179.1">Even in an HBR population, there is thus no specif</text>
<text x="38.7" y="174.9">ischemic risk decreases below the bleeding risk.</text>
<text x="108.3" y="179.1">ic</text>
<text x="115.7" y="174.9">populations (TWILIGHT [Ticagrelor With Aspirin or</text>
<text x="115.7" y="179.1">Alone in High-Risk Patients After Coronary Inter-</text>
<text x="38.7" y="183.3">point in time after the acute phase where bleeding</text>
<text x="115.7" y="183.3">vention],</text>
<text x="130.6" y="183.3">TICO</text>
<text x="139.8" y="183.3">[Ticagrelor</text>
<text x="157" y="183.3">Monotherapy</text>
<text x="177.8" y="183.3">After</text>
<text x="187" y="183.3">3</text>
<text x="38.7" y="187.5">risk outweighs ischemic risk in patients treated with</text>
<text x="38.7" y="191.8">single antiplatelet therapy, at which time modulation</text>
<text x="115.7" y="187.5">Months in the Patients Treated With New Genera-</text>
<text x="115.7" y="191.8">tion Sirolimus Stent for Acute Coronary Syndrome],</text>
<text x="38.7" y="196">strategies to reduce platelet inhibition should be</text>
<text x="115.7" y="196">TARGET-FIRST</text>
<text x="139.1" y="196">[Evaluation</text>
<text x="157.5" y="196">of</text>
<text x="162.8" y="196">a</text>
<text x="166.8" y="196">Modif</text>
<text x="173.8" y="196">ied</text>
<text x="181.5" y="196">Anti-</text>
<text x="38.7" y="200.2">clearly considered.</text>
<text x="115.7" y="200.2">Platelet</text>
<text x="128.3" y="200.2">Therapy</text>
<text x="141.7" y="200.2">Associated</text>
<text x="158.6" y="200.2">With</text>
<text x="167.3" y="200.2">Low-Dose</text>
<text x="183" y="200.2">DES</text>
<text x="38.7" y="208.6">bleeding events became durably less frequent than</text>
<text x="42.2" y="204.4">The</text>
<text x="50.3" y="204.4">30-day</text>
<text x="62.5" y="204.4">inf</text>
<text x="65.3" y="204.4">lection</text>
<text x="78.5" y="204.4">point</text>
<text x="88.6" y="204.4">at</text>
<text x="94.1" y="204.4">which</text>
<text x="105.3" y="204.4">time</text>
<text x="115.7" y="204.4">Firehawk</text>
<text x="115.7" y="208.6">Treated With Complete Revascularization Strategy],</text>
<text x="130.4" y="204.4">in</text>
<text x="135" y="204.4">Acute</text>
<text x="144.7" y="204.4">Myocardial</text>
<text x="161.9" y="204.4">Infarction</text>
<text x="177.4" y="204.4">Patients</text>
<text x="38.7" y="212.8">ischemic events observed in our study may at least</text>
<text x="115.7" y="212.8">GLOBAL LEADERS [A Clinical Study Comparing Two</text>
<text x="38.7" y="217.1">partly</text>
<text x="38.7" y="221.3">interrupted in all patients included in our analysis.</text>
<text x="48.9" y="217.1">be</text>
<text x="54.2" y="217.1">explained</text>
<text x="69.8" y="217.1">by</text>
<text x="75.2" y="217.1">the</text>
<text x="81.7" y="217.1">fact</text>
<text x="89" y="217.1">that</text>
<text x="96.6" y="217.1">DAPT</text>
<text x="106.3" y="217.1">was</text>
<text x="115.7" y="217.1">Forms of Anti-Platelet Therapy After Stent Implan-</text>
<text x="115.7" y="221.3">tation], STOPDAPT-2 [Short and Optimal Duration</text>
<text x="38.7" y="225.5">However,</text>
<text x="53.9" y="225.5">the</text>
<text x="60.3" y="225.5">safety</text>
<text x="70.5" y="225.5">of switching</text>
<text x="90.6" y="225.5">from</text>
<text x="99.1" y="225.5">DAPT</text>
<text x="108.7" y="225.5">to</text>
<text x="115.7" y="225.5">of</text>
<text x="120.8" y="225.5">Dual</text>
<text x="129.4" y="225.5">Antiplatelet</text>
<text x="148.1" y="225.5">Therapy-2],</text>
<text x="166.4" y="225.5">SMART-CHOICE</text>
<text x="38.7" y="229.7">single antiplatelet therapy as early as 1 month after</text>
<text x="38.7" y="233.9">PCI in terms of ischemic events has been consis-</text>
<text x="115.7" y="229.7">[Short-Term Dual Antiplatelet Therapy in Patients</text>
<text x="115.7" y="233.9">With</text>
<text x="125.9" y="233.9">Coronary</text>
<text x="142" y="233.9">Stents],</text>
<text x="156.1" y="233.9">and</text>
<text x="164.7" y="233.9">ULTIMATE-DAPT</text>
<text x="38.7" y="238.1">tently</text>
<text x="49.1" y="238.1">demonstrated</text>
<text x="70.4" y="238.1">in</text>
<text x="75.2" y="238.1">multiple</text>
<text x="89.1" y="238.1">large-scale</text>
<text x="105.9" y="238.1">ran-</text>
<text x="115.7" y="238.1">[1-Month vs 12-Month DAPT for ACS Patients Who</text>
<text x="38.7" y="242.4">domized</text>
<text x="54" y="242.4">controlled</text>
<text x="71.5" y="242.4">trial.</text>
<text x="88.6" y="242.4">In</text>
<text x="94.9" y="242.4">our</text>
<text x="102.9" y="242.4">study,</text>
<text x="115.7" y="242.4">Underwent PCI Stratif</text>
<text x="146" y="242.4">ied by IVUS]), 1- to 3-month</text>
<text x="38.7" y="246.6">ischemic</text>
<text x="38.7" y="250.8">DAPT interruption at 1 month. The combined evi-</text>
<text x="52.9" y="246.6">risk</text>
<text x="60" y="246.6">continued</text>
<text x="76" y="246.6">to</text>
<text x="80.9" y="246.6">decline</text>
<text x="93" y="246.6">despite</text>
<text x="105.1" y="246.6">after</text>
<text x="115.7" y="246.6">DAPT followed by P2Y</text>
<text x="115.7" y="250.8">not increase the risk for ischemic events compared</text>
<text x="151" y="246.6">inhibitor monotherapy did</text>
<text x="38.7" y="255">dence from previous studies and our analysis sug-</text>
<text x="115.7" y="255">with standard 12-month DAPT duration. However,</text>
<text x="38.7" y="259.2">gests that although the risk for bleeding remains</text>
<text x="115.7" y="259.2">the recent HOST-BR (Harmonizing Optimal Strategy</text>
</g>
<g font-size="2.2">
<text x="25.3" y="14.3">Marquis-Gravel et al</text>
<text x="25.3" y="17.8">Timing of Bleeding After 1-Month DAPT</text>
<text x="42.9" y="130.7">Among 7,266 patients enrolled in their respective studies on the basis of perceived high bleeding risk (HBR), 5,870 (80.8%) fulf</text>
<text x="173.3" y="130.7">illed the</text>
<text x="42.9" y="134.2">Academic Research Consortium (ARC) HBR def</text>
<text x="42.9" y="137.7">ARC-HBR criterion is worth 0.5 points. A patient is considered to fulf</text>
<text x="89" y="134.2">inition, and 1,396 (19.2%) did not. A major ARC-HBR criterion is worth 1 point, and a minor</text>
<text x="112.3" y="137.7">ill the ARC-HBR criteria with $1 major criteria or $2 minor criteria.</text>
</g>
<text font-size="2.1" x="13.4" y="14.2">1916</text>
<text font-size="2.1" fill="#002b5c" x="55.1" y="37.9">Distribution of Minor and Major ARC-HBR Criteria</text>
<text font-size="1.9" fill="#e2282c" x="42.9" y="37.9">FIGURE 1</text>
<g font-size="1.8">
<text x="116.3" y="13.9">J A C C :</text>
<text x="123.7" y="13.9">C A R D I O V A S C U L A R</text>
<text x="145.2" y="13.9">I N T E R V E N T I O N S</text>
<text x="160.7" y="17.4">J U L Y</text>
<text x="164.1" y="13.9">V O L .</text>
<text x="167.2" y="17.4">2</text>
<text x="168.5" y="17.4">7 ,</text>
<text x="170.3" y="13.9">1</text>
<text x="171.3" y="13.9">9 ,</text>
<text x="171.5" y="17.4">2</text>
<text x="172.8" y="17.4">0</text>
<text x="174.3" y="17.4">2</text>
<text x="174.3" y="13.9">N O .</text>
<text x="175.6" y="17.4">6 : 1</text>
<text x="178.7" y="17.4">9</text>
<text x="179.3" y="13.9">1</text>
<text x="180.1" y="17.4">1</text>
<text x="180.2" y="13.9">4 ,</text>
<text x="181.1" y="17.4">0 – 1</text>
<text x="183.3" y="13.9">2</text>
<text x="184.7" y="13.9">0</text>
<text x="184.8" y="17.4">9</text>
<text x="186.1" y="13.9">2</text>
<text x="186.2" y="17.4">2</text>
<text x="187.5" y="13.9">6</text>
<text x="187.5" y="17.4">2</text>
<text x="147.6" y="247">12</text>
</g>
<g font-size="1.8" fill="#0d7fac">
<text x="85.9" y="156.8">26</text>
<text x="110.3" y="173.7">9</text>
<text x="78.1" y="241.2">6,17-19</text>
</g>
</svg>
